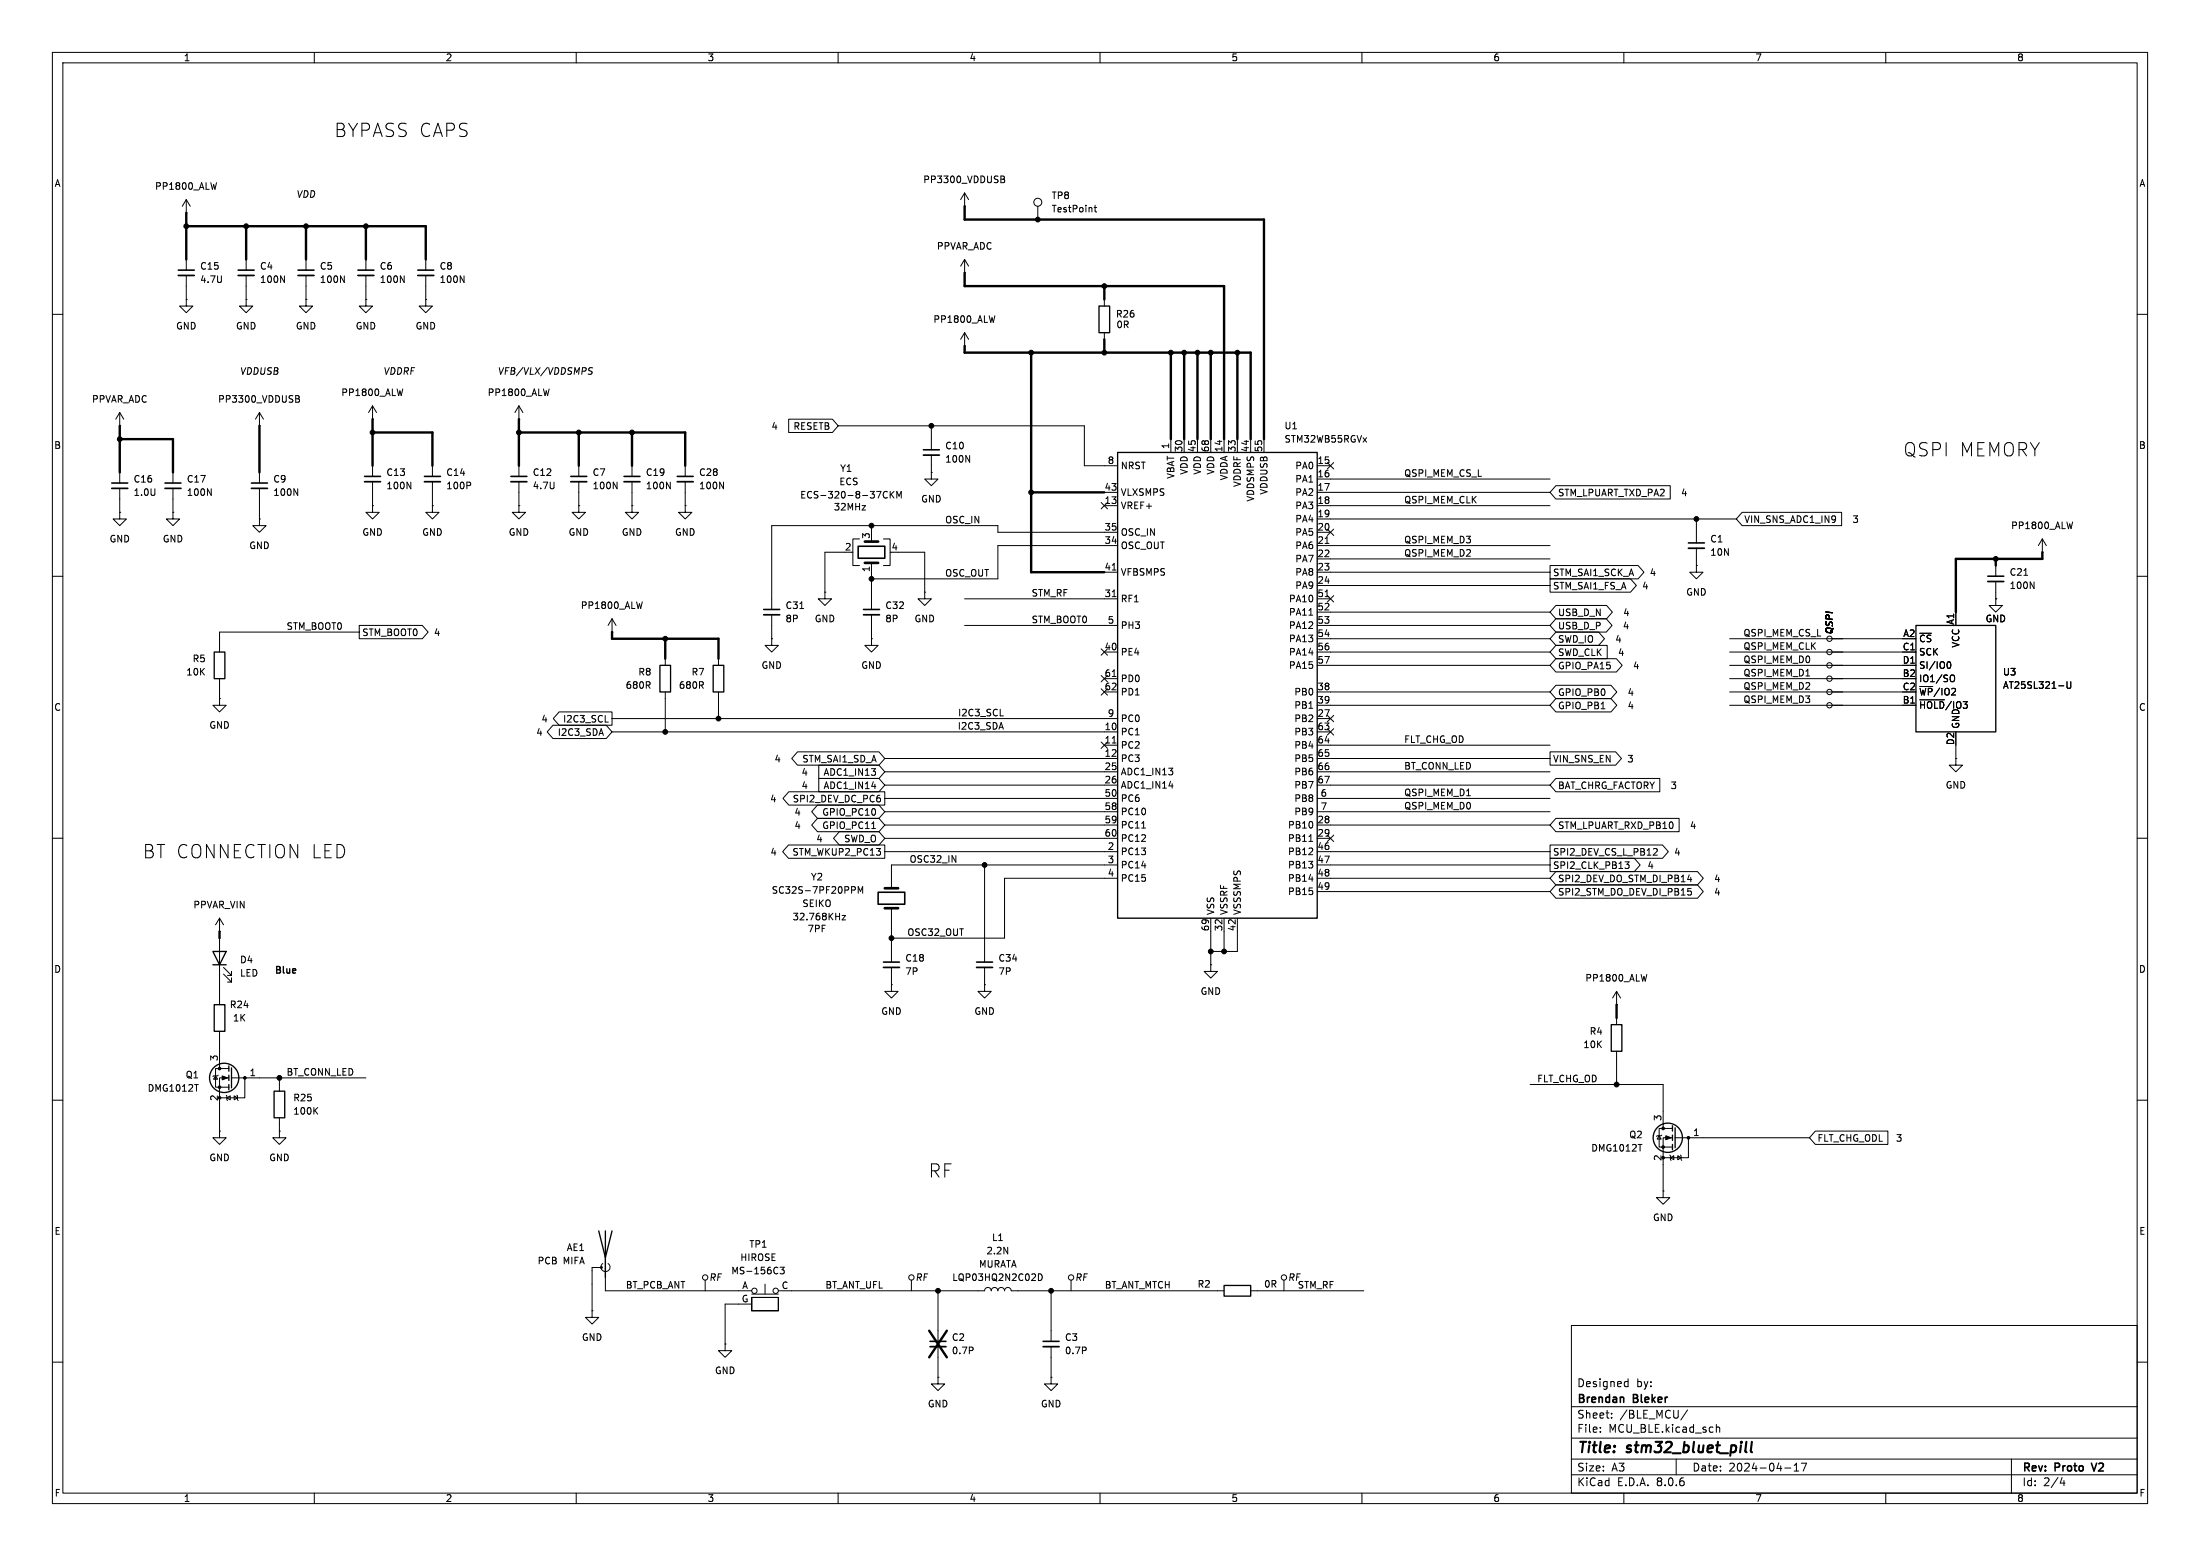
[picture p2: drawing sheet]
<svg xmlns="http://www.w3.org/2000/svg" width="420mm" height="297mm" viewBox="0 0 420 297" stroke-linecap="round" stroke-linejoin="round" font-family="sans-serif">
<g fill="none" stroke="#000" stroke-width=".19">
<path d="M10 10h400v277h-400zM12 12h396v273h-396zM60 10v2M110 10v2M160 10v2M210 10v2M260 10v2M310 10v2M360 10v2M35.6 38.1l-.8 1.3M35.6 38.1v2.5M35.6 38.1l.7 1.3"/>
<path d="M41.3 34.9l-.3 1.2M184.1 39.4h.1M184.1 36.8v2.6M184.1 36.8l-.7 1.3M184.1 36.8l.8 1.3M191.1 33.6l.6 .1v.3l-.2 .2M191.1 34.2h.4M191.5 34.2l.3 .2-.1 .3-.6 .2M198.1 39.4v2.5M208.9 39.6h.5M209.1 39.2v1.1l.3 .2M10 60h2"/>
<path d="M35.6 40.6h.1M35.6 57.2v1.2h1.2l-1.2 1.3-1.3-1.3h1.3M35.6 57.2h.1M35.6 49.5v2.1M35.6 52.6v4.6M47 57.2v1.2h1.3l-1.3 1.3-1.3-1.3h1.3M47 57.2h.1M47 49.5v2.1M47 52.6v4.6M53.6 52.7l.7 1.2v-1.2M58.4 57.2v1.2h1.3l-1.3 1.3-1.3-1.3h1.3M58.4 57.2h.1"/>
<path d="M58.4 49.5v2.1M58.4 52.6v4.6M65 52.7l.7 1.2v-1.2M69.8 57.2v1.2h1.3l-1.3 1.3-1.2-1.3h1.2M69.8 57.2h.1M69.8 49.5v2.1M69.8 52.6v4.6M76.4 52.7l.8 1.2v-1.2M81.3 57.2v1.2h1.2l-1.2 1.3-1.3-1.3h1.3M81.3 57.2h.1M81.3 49.5v2.1M81.3 52.6v4.6"/>
<path d="M87.9 52.7l.7 1.2v-1.2M184.1 52.1h.1M184.1 49.5v2.6M184.1 49.5l.8 1.3M184.1 49.5l-.7 1.3M210.8 57.2v1.2M408 60h2M22.9 78.7l.7 1.3M22.9 78.7v2.6M22.9 78.7l-.8 1.3M49.5 78.7l-.7 1.3M49.5 78.7v2.6"/>
<path d="M49.5 78.7l.8 1.3M56.5 75.5l.6 .1v.3l-.2 .2M56.5 76.1h.4M56.9 76.1l.3 .3-.1 .3-.6 .1M71.1 77.5l-.7 1.2M71.1 77.5v2.5M71.1 77.5l.8 1.2M76.9 74.2l-.3 1.3M99.1 77.5v2.5M99.1 77.5l-.8 1.2M99.1 77.5l.7 1.2M104.8 74.2l-.3 1.3"/>
<path d="M113.1 70.2h-.4l-.3 .2 .1 .3 .5 .3-.1 .3-.1 .1h-.5M184.1 66h.1M184.1 63.5l.8 1.3M184.1 63.5v2.5M184.1 63.5l-.7 1.3M189.9 60.3l-.3 1.2M210.8 63.5v1.3M22.9 97.8v1.3h1.2l-1.2 1.2-1.3-1.2h1.3M22.9 97.8h.1M22.9 81.3h.1M22.9 90.2v2M22.9 93.2v4.6"/>
<path d="M33 97.8v1.3h1.3l-1.3 1.2-1.3-1.2h1.3M33 97.8h.1M33 90.2v2M33 93.2v4.6M39.6 93.3l.7 1.3v-1.3M49.5 81.3h.1M49.5 99.1v1.2h1.3l-1.3 1.3-1.2-1.3h1.2M49.5 99.1h.1M49.5 90.2v2M49.5 93.2v5.9M56.1 93.3l.7 1.3v-1.3M71.1 80h.1"/>
<path d="M71.1 96.5v1.3h1.3l-1.3 1.3-1.3-1.3h1.3M71.1 96.5h.1M71.1 88.9v2M71.1 91.9v4.6M77.7 92l.7 1.3v-1.3M82.5 96.5v1.3h1.3l-1.3 1.3-1.2-1.3h1.2M82.5 96.5h.1M82.5 88.9v2M82.5 91.9v4.6M89.7 92.1l.2 .2-.2 .3M99.1 96.5v1.3h1.2l-1.2 1.3-1.3-1.3h1.3M99.1 96.5h.1"/>
<path d="M99.1 80h.1M99.1 88.9v2M99.1 91.9v4.6M110.5 96.5v1.3h1.3l-1.3 1.3-1.3-1.3h1.3M110.5 96.5h.1M110.5 88.9v2M110.5 91.9v4.6M117.1 92l.7 1.3v-1.3M120.6 96.5v1.3h1.3l-1.3 1.3-1.2-1.3h1.2M120.6 96.5h.1M120.6 88.9v2M120.6 91.9v4.6"/>
<path d="M127.2 92l.8 1.3v-1.3M130.8 96.5v1.3h1.3l-1.3 1.3-1.3-1.3h1.3M130.8 96.5h.1M130.8 88.9v2M130.8 91.9v4.6M137.4 92l.7 1.3v-1.3M150.6 80h8.3l1.1 1.3-1.1 1.3h-8.3zM160 81.3h47v7.6h6.4M169.4 93.9a.6 .6 0 0 0-.8 .4 .6 .6 0 0 0 .6 .8l.2-.2M169.9 93.8v1.3M170.1 94.3l.6 .8M170.7 93.8l-.8 .7"/>
<path d="M171.2 95.1v-1.3l.4 .9 .5-.9v1.3M177.8 90.2v1.2h1.3l-1.3 1.3-1.3-1.3h1.3M177.8 90.2h.1M177.8 81.3v4.6M177.8 86.9v3.3M184.4 86.9l.7 1.3v-1.3M210.2 95.9l1.2 1.2M210.8 96.5h2.6M210.8 94h2.6M211.4 95.9l-1.2 1.2M223.5 83.8v2.6M226.1 83.8v2.6"/>
<path d="M228.6 83.8v2.6M231.1 83.8v2.6M233.7 83.8v2.6M236.2 83.8v2.6M238.8 83.8v2.6M241.3 83.8v2.6M251.5 96.5h44.4M251.5 88.9h2.5M251.5 91.4h44.4M251.5 94h44.4M251.5 99.1h80M253.4 88.3l1.2 1.2"/>
<path d="M254.6 88.3l-1.2 1.2M297 92.7h21.9v2.6h-21.9l-1.1-1.3zM323.8 99.1v4.5M332.6 97.8h19v2.5h-19l-1.1-1.2zM395.7 99.6l-.3 1.3M10 110h2M68.6 119.4h12l1.1 1.3-1.1 1.2h-12zM116.8 118.1l.8 1.3M116.8 118.1v2.6M116.8 118.1l-.7 1.3M122.6 114.9l-.3 1.2M147.3 117.3v4.6"/>
<path d="M152.7 116.2h.7M157.5 113v1.3h1.2l-1.2 1.3-1.3-1.3h1.3M157.5 113h.1M161.3 105.4h-3.8v7.6M162.6 105.4h.2M164.1 102.9h-1.3v5.1h1.3M166.4 100.3v1.3M166.4 107.4v8.9M166.4 117.3v4.6M168.7 102.9h1.2v5.1h-1.2M171.4 105.4h5.1v7.6M176.5 113v1.3h1.3l-1.3 1.3-1.2-1.3h1.2"/>
<path d="M176.5 113h.1M184.1 114.3h29.3M184.1 119.4h29.3M210.8 109.2h2.6M212.3 113.9h.8M212.3 108.8h.8M213.4 101.6h-22.9v-1.3h-43.2v16M213.4 104.1h-22.9v6.4h-24.1M249.9 117.4h.7M251.5 101.6h2.5M251.5 104.1h44.4M251.5 106.7h44.4"/>
<path d="M251.5 109.2h44.4M251.5 111.8h44.4M251.5 114.3h2.5M251.5 119.4h44.4M251.5 116.8h44.4M253 103.7h.7M253 113.9h.7M253.4 113.7l1.2 1.2M253.4 101l1.2 1.2M254.6 113.7l-1.2 1.2M254.6 101l-1.2 1.2M295.9 107.9h16.8l1.1 1.3-1.1 1.3h-16.8z"/>
<path d="M295.9 110.5h15.4l1.1 1.3-1.1 1.2h-15.4zM297 115.6h9.7l1.1 1.2-1.1 1.3h-9.7l-1.1-1.3zM297 118.1h9.6l1.2 1.3-1.2 1.3h-9.6l-1.1-1.3zM323.8 108v1.2h1.3l-1.3 1.3-1.2-1.3h1.2M323.8 108h.1M323.8 104.6v3.4M373.4 116.8v2.6M381 114.3v1.3h1.3l-1.3 1.2-1.3-1.2h1.3M381 114.3h.1M381 108v2M381 111v3.3M386.4 109.8h.7"/>
<path d="M387.6 111.1l.7 1.2v-1.2M389.9 105.4h.1M389.9 102.9l-.8 1.2M389.9 102.9v2.5M389.9 102.9l.8 1.2M408 110h2M41.9 133.4v1.2h1.3l-1.3 1.3-1.3-1.3h1.3M41.9 133.4h.1M41.9 129.5v3.9M68.6 120.7h-26.7v3.8M105.6 138.4h10.1l1.1 1.3-1.1 1.3h-10.1l-1.1-1.3zM106.7 135.9h10.1v2.5h-10.1l-1.1-1.2z"/>
<path d="M115.5 137.8h.6M116.8 120.7h.1M116.8 139.7h96.6M116.8 137.2h96.6M127 125.7v1.3M127 132.1v7.6M137.2 125.7v1.3M137.2 132.1v5.1M147.3 121.9v1.3h1.3l-1.3 1.3-1.3-1.3h1.3M147.3 121.9h.1M166.4 121.9v1.3h1.2l-1.2 1.3-1.3-1.3h1.3M166.4 121.9h.1"/>
<path d="M190.9 136.6h.6M210.2 131.5l1.2 1.2M210.2 128.9l1.2 1.2M210.2 123.9l1.2 1.2M210.8 124.5h2.6M210.8 132.1h2.6M210.8 129.5h2.6M211.4 131.5l-1.2 1.2M211.4 128.9l-1.2 1.2M211.4 123.9l-1.2 1.2M212.3 129.1h.8M251.5 134.6h44.4"/>
<path d="M251.5 124.5h44.4M251.5 127h44.4M251.5 139.7h2.5M251.5 137.2h2.5M251.5 132.1h44.4M251.5 121.9h44.4M253.4 136.6l1.2 1.2M253.4 139.1l1.2 1.2M254.6 136.6l-1.2 1.2M254.6 139.1l-1.2 1.2M297 130.8h10.5l1.2 1.3-1.2 1.3h-10.5l-1.1-1.3zM297 123.2h9.8v2.5h-9.8l-1.1-1.2z"/>
<path d="M297 133.3h10.5l1.2 1.3-1.2 1.3h-10.5l-1.1-1.3zM297 120.6h8.2l1.1 1.3-1.1 1.3h-8.2l-1.1-1.3zM297 125.7h11.6l1.1 1.3-1.1 1.3h-11.6l-1.1-1.3zM305.7 135.3h.7M330.2 134.6h35.6M330.2 124.5h35.6M330.2 127h35.6M330.2 132.1h33M330.2 121.9h33M330.2 129.5h33M366.5 133.6h4.7M371.8 126.4l.2-.1a.68 .68 0 0 1 .4 .6 .68 .68 0 0 1-.4 .7l-.2-.1"/>
<path d="M372.6 128.8a.43 .43 0 0 1 .5 .5v.4a.42 .42 0 0 1-.5 .4M393 130.9h1M394.6 130.1v1l.2 .3h.3l.2-.3v-1M10 160h2M150.6 151.1h18.3v2.6h-18.3l-1.1-1.3zM152.3 143.5h15.5l1.1 1.3-1.1 1.3h-15.5l-1.2-1.3zM156.1 156.2h11.7l1.1 1.3-1.1 1.3h-11.7l-1.1-1.3zM156.1 153.7h11.7l1.1 1.2-1.1 1.3h-11.7l-1.1-1.3zM156.3 148.6h11.5l1.1 1.3-1.1 1.2h-11.5zM156.3 146h11.5l1.1 1.3-1.1 1.3h-11.5zM160.2 158.7h7.6l1.1 1.3-1.1 1.3h-7.6l-1.1-1.3zM166.4 146.7h.7l-.4 .5"/>
<path d="M166.4 158.2h.7M166.4 150.1h.8M167.1 147.3v.6M168.9 144.8h44.5M168.9 147.3h44.5M168.9 149.9h44.5M168.9 157.5h44.5M168.9 152.4h44.5M168.9 154.9h44.5M210.2 141.6l1.2 1.2M210.8 142.2h2.6M211.4 141.6l-1.2 1.2"/>
<path d="M212.3 141.8h.8M218 158.1h.7M223.1 146.6h.8l-.4 .5M223.2 150h.7M223.8 147.2v.6M251.5 142.2h44.4M251.5 144.8h44.4M251.5 147.3h44.4M251.5 149.9h44.4M251.5 157.5h44.4M251.5 152.4h44.4M251.5 154.9h44.4"/>
<path d="M253.4 159.4l1.2 1.2M254.6 159.4l-1.2 1.2M295.9 143.5h12.5l1.1 1.3-1.1 1.3h-12.5zM297 148.6h19.9v2.5h-19.9l-1.1-1.2zM297 156.2h23.6v2.6h-23.6l-1.1-1.3zM373.4 144.8v1.3h1.2l-1.2 1.2-1.3-1.2h1.3M373.4 144.8h.1M373.4 142.2v2.6M408 160h2M41.9 177.8h.1M41.9 175.3v2.5M41.9 179.1v12.7"/>
<path d="M41.9 175.3l-.8 1.2M41.9 175.3l.8 1.2M150.5 161.3h18.4v2.5h-18.4l-1.1-1.2zM160.8 174.7h.6l-.6 .9h.6M162.6 169.2h.5l.2 .3-.1 .3-.6 .1M163.8 170.5v-1.3l.5 .9 .4-.9v1.3M168.9 162.6h44.5M168.9 160h44.5M170.2 173.4v10.2M188 165.1v18.5M213.4 165.1h-43.2v4.4M213.4 167.6h-21.6v11.5h-21.6"/>
<path d="M231.1 175.3v8.9M233.7 175.3v6.3M236.2 175.3v6.3h-5.1M249.9 160.6h.7M251.5 162.6h44.4M251.5 160h2.5M251.5 165.1h44.4M251.5 167.6h44.4M251.5 170.2h44.4M295.9 163.8h16.1l1.1 1.3-1.1 1.3h-16.1zM295.9 161.3h21.5l1.1 1.3-1.1 1.2h-21.5zM297 168.9h27.1l1.1 1.3-1.1 1.3h-27.1l-1.1-1.3z"/>
<path d="M297 166.4h27.1l1.1 1.2-1.1 1.3h-27.1l-1.1-1.3zM310.2 164.5h.8l-.4 .5 .3 .1 .1 .4-.2 .3h-.4M315.8 162h.5l.1 .3-.8 .9h.8M322.2 167.9h.8M322.2 169.6h.6M322.7 170.1l.2 .2v.3l-.2 .3M322.8 167.5v.8M41.9 196.9v7.1M42.7 185.9l1.5 1.6v-.8v.8h-.8M42.7 184.7l1.5 1.5v-.8v.8h-.8M170.2 188v1.2h1.2l-1.2 1.3-1.3-1.3h1.3M170.2 188h.1"/>
<path d="M170.2 184.7v3.3M188 188v1.2h1.2l-1.2 1.3-1.3-1.3h1.3M188 188h.1M188 184.7v3.3M231.1 184.2v1.2h1.3l-1.3 1.3-1.2-1.3h1.2M231.1 184.2h.1M308.6 191.8h.1M308.6 189.2v2.6M308.6 194.3v1.3M308.6 189.2l.8 1.3M308.6 189.2l-.8 1.3M314.4 186l-.3 1.3"/>
<path d="M10 210h2M37.1 207h.8M41.1 205.4l.4 .6h-.7zM41.7 205.2l-1.1 .3M41.9 215.9v1.3h1.3l-1.3 1.2-1.3-1.2h1.3M41.9 215.9h.1M43.2 209l.2 1.1M43.3 209.6l.6-.4v.7zM43.7 205.7h-1.8v10.2M43.7 204h-2.6v3.5h2.6M44.2 205.7h25.6M44.7 209.2l.6 .4-.6 .3z"/>
<path d="M45.2 209l.3 1.1M46.7 205.7v3.9h-4.8M53.3 215.9v1.3h1.3l-1.3 1.2-1.2-1.2h1.2M53.3 215.9h.1M53.3 205.7v2.6M53.3 213.4v2.5M60.1 211.9l.5 .8M60.6 211.4l-.7 .7M292.1 207h25.4v8.4M308.6 200.7v6.3M312.7 218.4h.8M316.7 216.8l.4 .6h-.7z"/>
<path d="M317.2 216.7l-1 .2M319.3 217.2h-1.8v10.1M319.3 215.4h-2.6v3.5h2.6M319.8 217.2h25.6M322.3 217.2v3.8h-4.8M346.6 215.9h13.8v2.5h-13.8l-1.2-1.2zM408 210h2M317.5 227.3v1.3h1.3l-1.3 1.3-1.3-1.3h1.3M317.5 227.3h.1M318.8 220.5l.2 1M318.9 221l.6-.4v.8zM320.3 220.6l.6 .4-.6 .4z"/>
<path d="M320.8 220.5l.3 1M10 260h2M113 250.2v1.3h1.3l-1.3 1.2-1.2-1.2h1.2M113 250.2h.1M114.8 241.9h-1.8v8.3M115.1 241.2a.85 .85 0 0 0-.2 1.2 .85 .85 0 0 0 1.3 0 .85 .85 0 0 0-.1-1.2M115.6 240v6.4h27.9M134.6 244.3v2.1M138.4 256.5v1.3h-1.2l1.2 1.3 1.3-1.3h-1.3M138.4 256.5h.1M143.5 250.2h5.1zM143.5 247.6h5.1z"/>
<path d="M143.5 247.6v2.6zM143.5 247h5.1M143.5 248.9h-5.1v7.6M146 245.1v1.9M148.6 247.6v2.6zM148.6 246.4h39.4a.64 .64 0 0 1 .6-.7 .64 .64 0 0 1 .6 .7 .64 .64 0 0 1 .7-.7 .64 .64 0 0 1 .6 .7 .64 .64 0 0 1 .6-.7 .64 .64 0 0 1 .7 .7 .64 .64 0 0 1 .6-.7 .64 .64 0 0 1 .6 .7h40.7M148.9 241.9h.8l-.4 .5 .3 .1v.5l-.1 .1-.6-.1M174 244.3v2.1M179.1 246.4v9.6M179.1 257v5.9M198.2 243.1a.64 .64 0 0 1 .8 .7 .64 .64 0 0 1-.8 .6zM200.7 246.4v9.6"/>
<path d="M200.7 257v5.9M204.5 244.3v2.1M238.8 246.4h21.5M245.1 244.3v2.1M300 253h108v32h-108zM408 260h2M179.1 262.9v1.3h1.2l-1.2 1.2-1.3-1.2h1.3M179.1 262.9h.1M200.7 262.9v1.3h1.2l-1.2 1.2-1.3-1.2h1.3M200.7 262.9h.1M300 278.5h108M300 274.5h108"/>
<path d="M300 268.5h108M305.5 273.2v.2M305.5 272.5v.1M307.7 270.5v.2M307.7 269.8v.1M310.4 263.7l.4 .1M310.8 263.2v1.5M310.8 264.6l-.4 .1M320 278.5v3M322.2 269.1l-1.3 1.9M327.7 271.9v1.5M327.7 272.5l.2-.1 .3 .1 .1 .9"/>
<path d="M342.5 279.7l.4-.4v1.5M343.9 279.3h1l-.7 1.5M384 278.5v6.5M60 285v2M110 285v2M160 285v2M210 285v2M260 285v2M300 281.5h108M310 285v2M340.7 280.2h1.2M342.5 280.8h.9"/>
<path d="M360 285v2M393.7 282l-.4 1.1h.9M394 282.6v1"/>
<circle cx="198.1" cy="38.6" r=".76"/>
<circle cx="349.2" cy="129.5" r=".51"/>
<circle cx="349.2" cy="124.5" r=".51"/>
<circle cx="349.2" cy="127" r=".51"/>
<circle cx="349.2" cy="121.9" r=".51"/>
<circle cx="349.2" cy="134.6" r=".51"/>
<circle cx="349.2" cy="132.1" r=".51"/>
<circle cx="134.6" cy="243.8" r=".51"/>
<circle cx="144" cy="246.4" r=".51"/>
<circle cx="148.1" cy="246.4" r=".51"/>
<circle cx="174" cy="243.8" r=".51"/>
<circle cx="204.5" cy="243.8" r=".51"/>
<circle cx="245.1" cy="243.8" r=".51"/>
</g>
<g fill="none" stroke="#000" stroke-width=".3">
<path d="M34 51.6h3.1M45.5 51.6h3M56.9 51.6h3M68.3 51.6h3.1M79.8 51.6h3M21.3 92.2h3.1M31.5 92.2h3M48 92.2h3.1M69.6 90.9h3M81 90.9h3.1M97.5 90.9h3.1M109 90.9h3"/>
<path d="M119.1 90.9h3.1M129.3 90.9h3M176.3 85.9h3M145.8 116.3h3M163.8 104.3h5.1v2.3h-5.1zM164.8 116.3h3.1M322.3 103.6h3.1M379.5 110h3M167.6 170.3h5.1v2.3h-5.1zM168.7 183.6h3M186.4 183.6h3.1M177.5 256h3.1"/>
<path d="M199.1 256h3.1M399.3 279.3l.5 1.5"/>
</g>
<path d="M334.4 275.2l-.2 1.7 .3 .3" fill="none" stroke="#000" stroke-width=".4"/>
<g fill="none" stroke="#000" stroke-width=".25">
<path d="M209.8 58.4h2v5.1h-2zM213.4 86.4h38.1v88.9h-38.1zM365.8 119.4h15.2v20.3h-15.2zM40.9 124.5h2v5h-2zM126 127h2v5.1h-2zM136.1 127h2.1v5.1h-2.1zM40.6 181.6h2.6l-1.3 2.6zM40.6 184.2h2.6M40.9 191.8h2v5.1h-2zM307.6 195.6h2v5.1h-2zM43.7 203.5v1M43.7 205.2v1"/>
<path d="M43.7 207v1M44.2 203.8v3.8M52.3 208.3h2.1v5.1h-2.1zM319.3 214.9v1M319.3 216.7v1M319.3 218.4v1.1M319.8 215.3v3.8M114.3 234.9l1.3 5.1 1.2-5.1M115.6 234.9v8.9M233.7 245.4h5.1v2h-5.1z"/>
<circle cx="42.8" cy="205.7" r="2.79"/>
<circle cx="318.4" cy="217.2" r="2.79"/>
</g>
<g fill="#000" stroke="#000" stroke-width=".19">
<path d="M42.4 205.4l1 .3-1 .4zM318 216.8l1 .4-1 .4z"/>
<circle cx="35.6" cy="43.2" r=".46"/>
<circle cx="47" cy="43.2" r=".46"/>
<circle cx="58.4" cy="43.2" r=".46"/>
<circle cx="69.8" cy="43.2" r=".46"/>
<circle cx="198.1" cy="41.9" r=".46"/>
<circle cx="210.8" cy="54.6" r=".46"/>
<circle cx="196.8" cy="67.3" r=".46"/>
<circle cx="210.8" cy="67.3" r=".46"/>
<circle cx="223.5" cy="67.3" r=".46"/>
<circle cx="226.1" cy="67.3" r=".46"/>
<circle cx="228.6" cy="67.3" r=".46"/>
<circle cx="231.1" cy="67.3" r=".46"/>
<circle cx="236.2" cy="67.3" r=".46"/>
<circle cx="22.9" cy="83.8" r=".46"/>
<circle cx="71.1" cy="82.6" r=".46"/>
<circle cx="99.1" cy="82.6" r=".46"/>
<circle cx="110.5" cy="82.6" r=".46"/>
<circle cx="120.6" cy="82.6" r=".46"/>
<circle cx="177.8" cy="81.3" r=".46"/>
<circle cx="196.8" cy="94" r=".46"/>
<circle cx="323.8" cy="99.1" r=".46"/>
<circle cx="166.4" cy="100.3" r=".46"/>
<circle cx="166.4" cy="110.5" r=".46"/>
<circle cx="381" cy="106.7" r=".46"/>
<circle cx="127" cy="121.9" r=".46"/>
<circle cx="127" cy="139.7" r=".46"/>
<circle cx="137.2" cy="137.2" r=".46"/>
<circle cx="170.2" cy="179.1" r=".46"/>
<circle cx="188" cy="165.1" r=".46"/>
<circle cx="231.1" cy="181.6" r=".46"/>
<circle cx="233.7" cy="181.6" r=".46"/>
<circle cx="41.9" cy="207.5" r=".25"/>
<circle cx="41.9" cy="204" r=".25"/>
<circle cx="46.7" cy="205.7" r=".25"/>
<circle cx="53.3" cy="205.7" r=".46"/>
<circle cx="308.6" cy="207" r=".46"/>
<circle cx="317.5" cy="218.9" r=".25"/>
<circle cx="317.5" cy="215.4" r=".25"/>
<circle cx="322.3" cy="217.2" r=".25"/>
<circle cx="114.8" cy="241.9" r=".18"/>
<circle cx="179.1" cy="246.4" r=".46"/>
<circle cx="200.7" cy="246.4" r=".46"/>
</g>
<g fill="none" stroke="#000" stroke-width=".33">
<path d="M34 52.6h3.1M45.5 52.6h3M56.9 52.6h3M68.3 52.6h3.1M79.8 52.6h3M21.3 93.2h3.1M31.5 93.2h3M48 93.2h3.1M69.6 91.9h3M81 91.9h3.1M97.5 91.9h3.1M109 91.9h3"/>
<path d="M119.1 91.9h3.1M129.3 91.9h3M176.3 86.9h3M145.8 117.3h3M164.8 117.3h3.1M322.3 104.6h3.1M379.5 111h3M168.7 184.7h3M186.4 184.7h3.1M177.5 257h3.1M199.1 257h3.1"/>
</g>
<g fill="none" stroke="#000" stroke-width=".46">
<path d="M184.1 39.4v2.5h57.2v41.9M35.6 43.2h45.7v6.3M35.6 40.6v8.9M47 43.2v6.3M58.4 43.2v6.3M69.8 43.2v6.3M184.1 52.1v2.5h49.6v29.2M210.8 54.6v2.6M184.1 66v1.3h54.7v16.5M196.8 67.3v41.9h14M210.8 64.8v2.5M223.5 67.3v16.5"/>
<path d="M226.1 67.3v16.5M228.6 67.3v16.5M231.1 67.3v16.5M236.2 67.3v16.5M22.9 81.3v8.9M22.9 83.8h10.1v6.4M49.5 81.3v8.9M71.1 82.6h11.4v6.3M71.1 80v8.9M99.1 82.6h31.7v6.3M99.1 80v8.9M110.5 82.6v6.3"/>
<path d="M120.6 82.6v6.3M196.8 94h14M381 106.7v1.3M389.9 105.4v1.3h-16.5v10.1M116.8 120.7v1.2h20.4v3.8M127 121.9v3.8M41.9 177.8v1.3M308.6 191.8v2.5M177.4 254l3.4 5.1M180.8 254l-3.4 5.1"/>
</g>
<path d="M165.1 107.4h2.5M165.1 103.4h2.5M168.9 173.4h2.5M168.9 169.5h2.5" fill="none" stroke="#000" stroke-width=".51"/>
<g font-size="3.5">
<text x="63.8" y="26.4">BYPASS CAPS</text>
<text x="363.3" y="87.4">QSPI MEMORY</text>
<text x="27.2" y="164.1">BT CONNECTION LED</text>
<text x="177.2" y="225">RF</text>
</g>
<g font-size="2.8">
<text x="301" y="277.9">Title:</text>
<text x="310.6" y="277.9">stm32_bluet_pill</text>
</g>
<g font-size="2.1">
<text x="301" y="268.2">Brendan</text>
<text x="301" y="265">Designed</text>
<text x="311.9" y="268.2">Bleker</text>
<text x="312.4" y="265">by:</text>
<text x="301" y="273.7">File:</text>
<text x="301" y="271">Sheet:</text>
<text x="307.1" y="273.7">MCU_BLE.kicad_sch</text>
<text x="309.2" y="271">/BLE_MCU/</text>
<text x="301" y="281.1">Size:</text>
<text x="307.6" y="281.1">A3</text>
<text x="323" y="281.1">Date:</text>
<text x="330" y="281.1">2024-04-17</text>
<text x="386" y="281.3">Rev:</text>
<text x="392.4" y="281.3">Proto</text>
<text x="400.1" y="281.3">V2</text>
<text x="301" y="283.9">KiCad</text>
<text x="308.7" y="283.9">E.D.A.</text>
<text x="316.3" y="283.9">8.0.6</text>
<text x="386" y="283.9">Id:</text>
<text x="390.1" y="283.9">2/4</text>
</g>
<g font-size="1.8">
<text x="35" y="11.9">1</text>
<text x="85" y="11.9">2</text>
<text x="135" y="11.9">3</text>
<text x="185" y="11.9">4</text>
<text x="235" y="11.9">5</text>
<text x="285" y="11.9">6</text>
<text x="335" y="11.9">7</text>
<text x="385" y="11.9">8</text>
<text x="10.3" y="35.9">A</text>
<text x="176.2" y="35.2">PP3300_VDDUSB</text>
<text x="408.3" y="35.9">A</text>
<text x="29.5" y="36.4">PP1800_ALW</text>
<text x="56.5" y="38">VDD</text>
<text x="200.7" y="38.2">TP8</text>
<text x="200.7" y="40.7">TestPoint</text>
<text x="178.8" y="47.9">PPVAR_ADC</text>
<text x="38.1" y="51.7">C15</text>
<text x="49.5" y="51.7">C4</text>
<text x="61" y="51.7">C5</text>
<text x="72.4" y="51.7">C6</text>
<text x="83.8" y="51.7">C8</text>
<text x="38.1" y="54.2">4.7U</text>
<text x="49.5" y="54.2">100N</text>
<text x="61" y="54.2">100N</text>
<text x="72.4" y="54.2">100N</text>
<text x="83.8" y="54.2">100N</text>
<text x="33.5" y="63.1">GND</text>
<text x="45" y="63.1">GND</text>
<text x="56.4" y="63.1">GND</text>
<text x="67.8" y="63.1">GND</text>
<text x="79.2" y="63.1">GND</text>
<text x="178.1" y="61.8">PP1800_ALW</text>
<text x="212.9" y="60.8">R26</text>
<text x="213" y="62.8">0R</text>
<text x="45.7" y="71.7">VDDUSB</text>
<text x="73.1" y="71.7">VDDRF</text>
<text x="94.9" y="71.7">VFB/VLX/VDDSMPS</text>
<text x="17.5" y="77.1">PPVAR_ADC</text>
<text x="41.5" y="77.1">PP3300_VDDUSB</text>
<text x="65.1" y="75.8">PP1800_ALW</text>
<text x="93" y="75.8">PP1800_ALW</text>
<text x="147.2" y="82.2">4</text>
<text x="151.4" y="82.2">RESETB</text>
<text x="245.1" y="82.1">U1</text>
<text x="10.3" y="85.9">B</text>
<text x="180.3" y="86">C10</text>
<text x="180.3" y="88.5">100N</text>
<text x="211.4" y="88.6">8</text>
<text x="213.9" y="89.8">NRST</text>
<text x="223.3" y="85.8" transform="rotate(-90 223.3 85.8)">1</text>
<text x="225.8" y="86.4" transform="rotate(-90 225.8 86.4)">30</text>
<text x="228.3" y="86.4" transform="rotate(-90 228.3 86.4)">45</text>
<text x="230.9" y="86.4" transform="rotate(-90 230.9 86.4)">68</text>
<text x="233.4" y="86.4" transform="rotate(-90 233.4 86.4)">14</text>
<text x="236" y="86.4" transform="rotate(-90 236 86.4)">33</text>
<text x="238.5" y="86.4" transform="rotate(-90 238.5 86.4)">44</text>
<text x="241" y="86.4" transform="rotate(-90 241 86.4)">55</text>
<text x="245.1" y="84.7">STM32WB55RGVx</text>
<text x="247.2" y="89.8">PA0</text>
<text x="251.4" y="88.6">15</text>
<text x="408.2" y="85.9">B</text>
<text x="25.4" y="94.8">1.0U</text>
<text x="25.4" y="92.3">C16</text>
<text x="35.6" y="92.3">C17</text>
<text x="35.6" y="94.8">100N</text>
<text x="52.1" y="92.3">C9</text>
<text x="52.1" y="94.8">100N</text>
<text x="73.7" y="91">C13</text>
<text x="73.7" y="93.6">100N</text>
<text x="85.1" y="93.6">100P</text>
<text x="85.1" y="91">C14</text>
<text x="101.6" y="93.6">4.7U</text>
<text x="101.6" y="91">C12</text>
<text x="113" y="91">C7</text>
<text x="113" y="93.6">100N</text>
<text x="123.2" y="91">C19</text>
<text x="123.2" y="93.6">100N</text>
<text x="133.4" y="91">C28</text>
<text x="133.4" y="93.6">100N</text>
<text x="152.7" y="95.4">ECS-320-8-37CKM</text>
<text x="160.1" y="92.8">ECS</text>
<text x="160.3" y="90.3">Y1</text>
<text x="210.8" y="93.7">43</text>
<text x="213.9" y="94.8">VLXSMPS</text>
<text x="224.4" y="91.5" transform="rotate(-90 224.4 91.5)">VBAT</text>
<text x="226.9" y="90.7" transform="rotate(-90 226.9 90.7)">VDD</text>
<text x="229.5" y="90.7" transform="rotate(-90 229.5 90.7)">VDD</text>
<text x="232" y="90.7" transform="rotate(-90 232 90.7)">VDD</text>
<text x="234.5" y="91.8" transform="rotate(-90 234.5 91.8)">VDDA</text>
<text x="237.1" y="93.1" transform="rotate(-90 237.1 93.1)">VDDRF</text>
<text x="239.6" y="95.8" transform="rotate(-90 239.6 95.8)">VDDSMPS</text>
<text x="242.2" y="94.5" transform="rotate(-90 242.2 94.5)">VDDUSB</text>
<text x="247.2" y="92.3">PA1</text>
<text x="247.2" y="94.8">PA2</text>
<text x="251.4" y="91.2">16</text>
<text x="251.4" y="93.7">17</text>
<text x="268" y="91.1">QSPI_MEM_CS_L</text>
<text x="297.3" y="94.9">STM_LPUART_TXD_PA2</text>
<text x="320.8" y="94.9">4</text>
<text x="159.1" y="97.6">32MHz</text>
<text x="175.8" y="96.1">GND</text>
<text x="180.3" y="100">OSC_IN</text>
<text x="210.8" y="96.3">13</text>
<text x="210.8" y="101.3">35</text>
<text x="213.9" y="97.4">VREF+</text>
<text x="247.2" y="97.4">PA3</text>
<text x="247.2" y="99.9">PA4</text>
<text x="251.4" y="96.3">18</text>
<text x="251.4" y="98.8">19</text>
<text x="251.4" y="101.3">20</text>
<text x="268" y="96.2">QSPI_MEM_CLK</text>
<text x="332.9" y="100">VIN_SNS_ADC1_IN9</text>
<text x="353.5" y="100">3</text>
<text x="383.8" y="101.2">PP1800_ALW</text>
<text x="20.8" y="103.7">GND</text>
<text x="31" y="103.7">GND</text>
<text x="47.5" y="105">GND</text>
<text x="69.1" y="102.5">GND</text>
<text x="80.5" y="102.5">GND</text>
<text x="97" y="102.5">GND</text>
<text x="108.5" y="102.5">GND</text>
<text x="118.6" y="102.5">GND</text>
<text x="128.8" y="102.5">GND</text>
<text x="161.2" y="105.2">2</text>
<text x="166.1" y="102.9" transform="rotate(-90 166.1 102.9)">3</text>
<text x="170.1" y="105.2">4</text>
<text x="210.8" y="103.9">34</text>
<text x="213.9" y="105">OSC_OUT</text>
<text x="213.9" y="102.5">OSC_IN</text>
<text x="247.2" y="102.5">PA5</text>
<text x="247.2" y="105">PA6</text>
<text x="247.2" y="107.5">PA7</text>
<text x="251.4" y="103.9">21</text>
<text x="251.4" y="106.4">22</text>
<text x="268" y="106.3">QSPI_MEM_D2</text>
<text x="268" y="103.8">QSPI_MEM_D3</text>
<text x="326.4" y="103.7">C1</text>
<text x="326.4" y="106.3">10N</text>
<text x="166.1" y="109.3" transform="rotate(-90 166.1 109.3)">1</text>
<text x="180.3" y="110.1">OSC_OUT</text>
<text x="196.8" y="114">STM_RF</text>
<text x="210.8" y="109">41</text>
<text x="213.9" y="110.1">VFBSMPS</text>
<text x="247.2" y="110.1">PA8</text>
<text x="247.2" y="112.6">PA9</text>
<text x="251.4" y="109">23</text>
<text x="251.4" y="111.5">24</text>
<text x="296.4" y="110.2">STM_SAI1_SCK_A</text>
<text x="296.4" y="112.7">STM_SAI1_FS_A</text>
<text x="313.4" y="112.7">4</text>
<text x="314.9" y="110.2">4</text>
<text x="321.8" y="113.9">GND</text>
<text x="383.6" y="110.1">C21</text>
<text x="383.6" y="112.6">100N</text>
<text x="110.8" y="116.4">PP1800_ALW</text>
<text x="149.9" y="119">8P</text>
<text x="149.9" y="116.4">C31</text>
<text x="155.4" y="119">GND</text>
<text x="168.9" y="119">8P</text>
<text x="168.9" y="116.4">C32</text>
<text x="174.5" y="119">GND</text>
<text x="196.8" y="119">STM_BOOT0</text>
<text x="210.8" y="114">31</text>
<text x="211.4" y="119.1">5</text>
<text x="213.9" y="115.2">RF1</text>
<text x="246" y="115.2">PA10</text>
<text x="246" y="117.7">PA11</text>
<text x="251.4" y="114">51</text>
<text x="251.4" y="116.6">52</text>
<text x="251.4" y="119.1">53</text>
<text x="297.3" y="117.8">USB_D_N</text>
<text x="309.8" y="117.8">4</text>
<text x="373.1" y="119.4" transform="rotate(-90 373.1 119.4)">A1</text>
<text x="379" y="119">GND</text>
<text x="54.6" y="120.3">STM_BOOT0</text>
<text x="69.1" y="121.6">STM_BOOT0</text>
<text x="82.7" y="121.6">4</text>
<text x="210.8" y="124.2">40</text>
<text x="213.9" y="125.3">PE4</text>
<text x="213.9" y="120.2">PH3</text>
<text x="246" y="120.2">PA12</text>
<text x="246" y="122.8">PA13</text>
<text x="246" y="125.3">PA14</text>
<text x="251.4" y="121.7">54</text>
<text x="251.4" y="124.2">56</text>
<text x="297.3" y="125.4">SWD_CLK</text>
<text x="297.3" y="120.3">USB_D_P</text>
<text x="297.3" y="122.9">SWD_IO</text>
<text x="308.3" y="122.9">4</text>
<text x="308.8" y="125.4">4</text>
<text x="309.7" y="120.3">4</text>
<text x="332.7" y="121.6">QSPI_MEM_CS_L</text>
<text x="332.7" y="124.1">QSPI_MEM_CLK</text>
<text x="350.1" y="121.2" transform="rotate(-90 350.1 121.2)">QSPI</text>
<text x="363.1" y="124.2">C1</text>
<text x="363.2" y="121.7">A2</text>
<text x="366.3" y="122.8">~{CS}</text>
<text x="366.3" y="125.3">SCK</text>
<text x="374.2" y="123.7" transform="rotate(-90 374.2 123.7)">VCC</text>
<text x="35.5" y="129.1">10K</text>
<text x="36.7" y="126.6">R5</text>
<text x="119.3" y="131.7">680R</text>
<text x="121.8" y="129.1">R8</text>
<text x="129.5" y="131.7">680R</text>
<text x="131.9" y="129.1">R7</text>
<text x="145.3" y="127.9">GND</text>
<text x="164.3" y="127.9">GND</text>
<text x="210.8" y="129.3">61</text>
<text x="210.8" y="131.8">62</text>
<text x="213.9" y="130.4">PD0</text>
<text x="246" y="127.9">PA15</text>
<text x="251.4" y="131.8">38</text>
<text x="251.4" y="126.7">57</text>
<text x="297.3" y="128">GPIO_PA15</text>
<text x="311.7" y="128">4</text>
<text x="332.7" y="131.7">QSPI_MEM_D2</text>
<text x="332.7" y="126.7">QSPI_MEM_D0</text>
<text x="332.7" y="129.2">QSPI_MEM_D1</text>
<text x="363.1" y="129.3">B2</text>
<text x="363.1" y="131.8">C2</text>
<text x="363.1" y="126.7">D1</text>
<text x="366.3" y="130.4">IO1/SO</text>
<text x="366.3" y="127.9">SI/IO0</text>
<text x="382.3" y="129.1">U3</text>
<text x="382.3" y="131.7">AT25SL321-U</text>
<text x="10.3" y="135.9">C</text>
<text x="182.8" y="136.8">I2C3_SCL</text>
<text x="211.4" y="136.9">9</text>
<text x="213.9" y="132.9">PD1</text>
<text x="247" y="132.9">PB0</text>
<text x="247" y="135.5">PB1</text>
<text x="251.4" y="136.9">27</text>
<text x="251.4" y="134.4">39</text>
<text x="297.3" y="133">GPIO_PB0</text>
<text x="297.3" y="135.6">GPIO_PB1</text>
<text x="310.6" y="133">4</text>
<text x="310.6" y="135.6">4</text>
<text x="332.7" y="134.3">QSPI_MEM_D3</text>
<text x="363.1" y="134.4">B1</text>
<text x="366.3" y="135.5">~{HOLD}/IO3</text>
<text x="366.3" y="132.9">~{WP}/IO2</text>
<text x="408.2" y="135.9">C</text>
<text x="39.9" y="139.3">GND</text>
<text x="102.3" y="140.7">4</text>
<text x="103.3" y="138.1">4</text>
<text x="106.4" y="140.7">I2C3_SDA</text>
<text x="107.4" y="138.1">I2C3_SCL</text>
<text x="182.7" y="139.4">I2C3_SDA</text>
<text x="210.8" y="139.4">10</text>
<text x="210.8" y="142">11</text>
<text x="213.9" y="140.6">PC1</text>
<text x="213.9" y="143.1">PC2</text>
<text x="213.9" y="138">PC0</text>
<text x="247" y="138">PB2</text>
<text x="247" y="140.6">PB3</text>
<text x="247" y="143.1">PB4</text>
<text x="251.4" y="139.4">63</text>
<text x="251.4" y="142">64</text>
<text x="268" y="141.9">FLT_CHG_OD</text>
<text x="373.1" y="142.3" transform="rotate(-90 373.1 142.3)">D2</text>
<text x="374.2" y="139.2" transform="rotate(-90 374.2 139.2)">GND</text>
<text x="147.8" y="145.7">4</text>
<text x="152.9" y="148.3">4</text>
<text x="153.1" y="145.7">STM_SAI1_SD_A</text>
<text x="157.1" y="148.3">ADC1_IN13</text>
<text x="210.8" y="144.5">12</text>
<text x="210.8" y="147.1">25</text>
<text x="210.8" y="149.6">26</text>
<text x="213.9" y="145.6">PC3</text>
<text x="213.9" y="148.2">ADC1_IN13</text>
<text x="247" y="145.6">PB5</text>
<text x="247" y="148.2">PB6</text>
<text x="251.4" y="144.5">65</text>
<text x="251.4" y="147.1">66</text>
<text x="251.4" y="149.6">67</text>
<text x="268" y="147">BT_CONN_LED</text>
<text x="296.4" y="145.7">VIN_SNS_EN</text>
<text x="310.6" y="145.7">3</text>
<text x="146.9" y="153.4">4</text>
<text x="151.2" y="153.4">SPI2_DEV_DC_PC6</text>
<text x="151.6" y="155.9">4</text>
<text x="152.9" y="150.8">4</text>
<text x="156.9" y="155.9">GPIO_PC10</text>
<text x="157.1" y="150.8">ADC1_IN14</text>
<text x="210.8" y="152.1">50</text>
<text x="210.8" y="154.7">58</text>
<text x="213.9" y="150.7">ADC1_IN14</text>
<text x="213.9" y="153.3">PC6</text>
<text x="213.9" y="155.8">PC10</text>
<text x="247" y="153.3">PB8</text>
<text x="247" y="150.7">PB7</text>
<text x="247" y="155.8">PB9</text>
<text x="252" y="152.1">6</text>
<text x="252" y="154.7">7</text>
<text x="268" y="154.6">QSPI_MEM_D0</text>
<text x="268" y="152.1">QSPI_MEM_D1</text>
<text x="297.3" y="150.8">BAT_CHRG_FACTORY</text>
<text x="318.8" y="150.8">3</text>
<text x="371.3" y="150.7">GND</text>
<text x="151.6" y="158.4">4</text>
<text x="155.7" y="161">4</text>
<text x="156.9" y="158.4">GPIO_PC11</text>
<text x="161" y="161">SWD_O</text>
<text x="210.8" y="157.2">59</text>
<text x="210.8" y="159.8">60</text>
<text x="213.9" y="158.3">PC11</text>
<text x="213.9" y="160.9">PC12</text>
<text x="245.8" y="158.3">PB10</text>
<text x="245.8" y="160.9">PB11</text>
<text x="251.4" y="157.2">28</text>
<text x="251.4" y="159.8">29</text>
<text x="297.3" y="158.4">STM_LPUART_RXD_PB10</text>
<text x="322.5" y="158.4">4</text>
<text x="147" y="163.5">4</text>
<text x="151.2" y="163.5">STM_WKUP2_PC13</text>
<text x="173.5" y="164.8">OSC32_IN</text>
<text x="211.4" y="162.3">2</text>
<text x="211.4" y="164.8">3</text>
<text x="211.4" y="167.4">4</text>
<text x="213.9" y="163.4">PC13</text>
<text x="213.9" y="166">PC14</text>
<text x="245.8" y="163.4">PB12</text>
<text x="245.8" y="166">PB13</text>
<text x="251.4" y="162.3">46</text>
<text x="251.4" y="164.8">47</text>
<text x="251.4" y="167.4">48</text>
<text x="296.4" y="166.1">SPI2_CLK_PB13</text>
<text x="296.4" y="163.5">SPI2_DEV_CS_L_PB12</text>
<text x="314.4" y="166.1">4</text>
<text x="319.5" y="163.5">4</text>
<text x="36.8" y="173.6">PPVAR_VIN</text>
<text x="147.2" y="170.8">SC32S-7PF20PPM</text>
<text x="153.1" y="173.3">SEIKO</text>
<text x="154.7" y="168.2">Y2</text>
<text x="213.9" y="168.5">PC15</text>
<text x="245.8" y="168.5">PB14</text>
<text x="245.8" y="171">PB15</text>
<text x="251.4" y="169.9">49</text>
<text x="297.3" y="171.1">SPI2_STM_DO_DEV_DI_PB15</text>
<text x="297.3" y="168.6">SPI2_DEV_DO_STM_DI_PB14</text>
<text x="327.1" y="171.1">4</text>
<text x="327.1" y="168.6">4</text>
<text x="151.2" y="175.9">32.768KHz</text>
<text x="154.1" y="178.2">7PF</text>
<text x="173.1" y="178.7">OSC32_OUT</text>
<text x="230.9" y="177.8" transform="rotate(-90 230.9 177.8)">69</text>
<text x="232" y="174.8" transform="rotate(-90 232 174.8)">VSS</text>
<text x="233.4" y="177.8" transform="rotate(-90 233.4 177.8)">32</text>
<text x="234.5" y="174.8" transform="rotate(-90 234.5 174.8)">VSSRF</text>
<text x="236" y="177.8" transform="rotate(-90 236 177.8)">42</text>
<text x="237.1" y="174.8" transform="rotate(-90 237.1 174.8)">VSSSMPS</text>
<text x="10.3" y="185.9">D</text>
<text x="45.7" y="184.1">D4</text>
<text x="172.7" y="183.7">C18</text>
<text x="190.5" y="183.7">C34</text>
<text x="408.2" y="185.9">D</text>
<text x="45.7" y="186.6">LED</text>
<text x="52.3" y="186.2">Blue</text>
<text x="172.7" y="186.3">7P</text>
<text x="190.5" y="186.3">7P</text>
<text x="229.1" y="190.1">GND</text>
<text x="302.6" y="187.6">PP1800_ALW</text>
<text x="43.8" y="192.6">R24</text>
<text x="44.4" y="195.2">1K</text>
<text x="168.1" y="193.9">GND</text>
<text x="185.9" y="193.9">GND</text>
<text x="303.4" y="197.7">R4</text>
<text x="41.7" y="202.6" transform="rotate(-90 41.7 202.6)">3</text>
<text x="302.2" y="200.3">10K</text>
<text x="28.1" y="208.6">DMG1012T</text>
<text x="35.3" y="206">Q1</text>
<text x="47.6" y="205.5">1</text>
<text x="54.6" y="205.4">BT_CONN_LED</text>
<text x="293.4" y="206.7">FLT_CHG_OD</text>
<text x="41.7" y="210.3" transform="rotate(-90 41.7 210.3)">2</text>
<text x="55.9" y="213">100K</text>
<text x="55.9" y="210.4">R25</text>
<text x="317.2" y="214.1" transform="rotate(-90 317.2 214.1)">3</text>
<text x="39.9" y="221.8">GND</text>
<text x="51.3" y="221.8">GND</text>
<text x="303.7" y="220">DMG1012T</text>
<text x="310.9" y="217.5">Q2</text>
<text x="317.2" y="221.7" transform="rotate(-90 317.2 221.7)">2</text>
<text x="323.1" y="216.9">1</text>
<text x="346.9" y="218.1">FLT_CHG_ODL</text>
<text x="361.9" y="218.1">3</text>
<text x="315.5" y="233.3">GND</text>
<text x="10.3" y="235.9">E</text>
<text x="108.1" y="239">AE1</text>
<text x="143" y="238.4">TP1</text>
<text x="188.2" y="239.6">2.2N</text>
<text x="189.3" y="237.1">L1</text>
<text x="408.3" y="235.9">E</text>
<text x="102.5" y="241.5">PCB</text>
<text x="107.5" y="241.5">MIFA</text>
<text x="135.3" y="244.7">RF</text>
<text x="139.5" y="243.4">MS-156C3</text>
<text x="141.2" y="240.9">HIROSE</text>
<text x="174.7" y="244.7">RF</text>
<text x="181.7" y="244.7">LQP03HQ2N2C02D</text>
<text x="186.8" y="242.2">MURATA</text>
<text x="205.2" y="244.7">RF</text>
<text x="228.5" y="246">R2</text>
<text x="241.2" y="246">0R</text>
<text x="245.8" y="244.7">RF</text>
<text x="119.4" y="246">BT_PCB_ANT</text>
<text x="141.5" y="248.7">G</text>
<text x="141.6" y="246.1">A</text>
<text x="149.1" y="246.1">C</text>
<text x="157.5" y="246">BT_ANT_UFL</text>
<text x="210.8" y="246">BT_ANT_MTCH</text>
<text x="247.6" y="246">STM_RF</text>
<text x="111" y="256.1">GND</text>
<text x="181.6" y="256.1">C2</text>
<text x="203.2" y="256.1">C3</text>
<text x="136.4" y="262.5">GND</text>
<text x="181.6" y="258.7">0.7P</text>
<text x="203.2" y="258.7">0.7P</text>
<text x="177" y="268.8">GND</text>
<text x="198.6" y="268.8">GND</text>
<text x="10.3" y="285.9">F</text>
<text x="35" y="286.9">1</text>
<text x="85" y="286.9">2</text>
<text x="135" y="286.9">3</text>
<text x="185" y="286.9">4</text>
<text x="235" y="286.9">5</text>
<text x="285" y="286.9">6</text>
<text x="335" y="286.9">7</text>
<text x="385" y="286.9">8</text>
<text x="408.3" y="285.9">F</text>
</g>
</svg>
